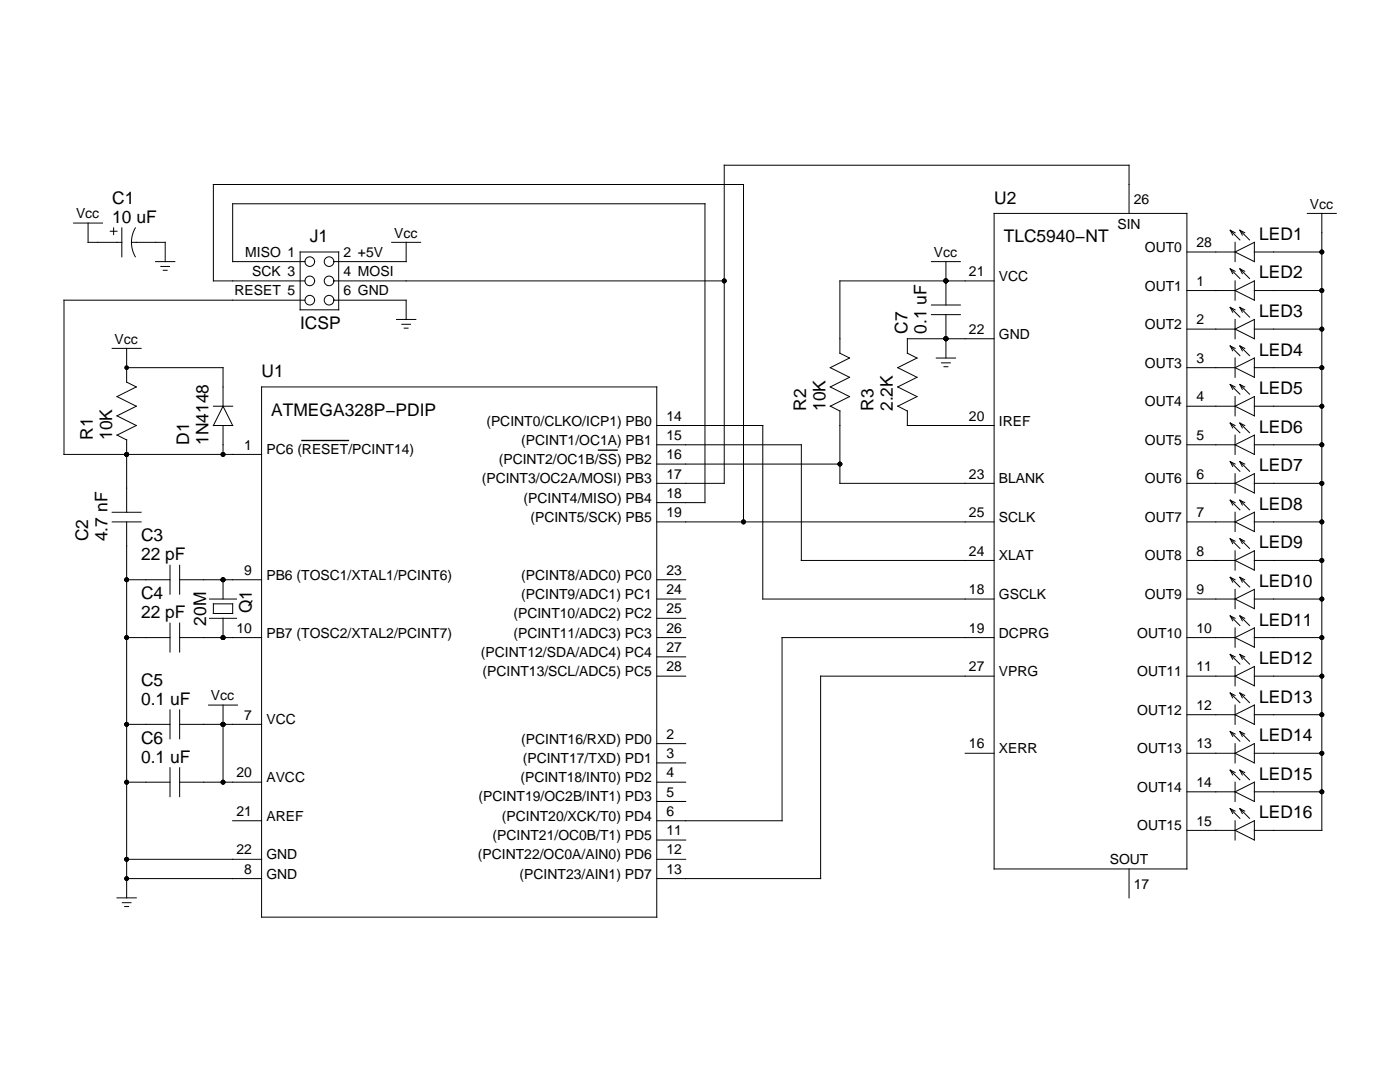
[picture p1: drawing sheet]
<svg xmlns="http://www.w3.org/2000/svg" width="279mm" height="216mm" viewBox="0 0 279 216" stroke-linecap="round" stroke-linejoin="round" font-family="sans-serif">
<g fill="none" stroke="#000" stroke-width=".2">
<path d="M14.7 44.5h5.8M17.6 44.5v3.9h6.7M22 46.1h1.4M22.7 45.5v1.3M24.3 45.5v5.7M26.2 48.4h6.8v3.8M27 45.5a5.8 5.8 0 0 0 0 5.7M31 52.2h3.9M32.1 53.2h1.7M32.6 53.9h.8M59.9 50.3h7.7v11.5h-7.7zM60.9 59.9h-48.1v30.8h39.4"/>
<path d="M60.9 52.2h-14.5v-11.5h94.3v59.6h-9.6M60.9 56.1h-18.3v-19.3h105.8v67.3M66.6 56.1h77.9M66.6 59.9h14.5v3.8M78.2 48.4h5.7M81.1 48.4v3.8h-14.5M185.9 52.2h5.8M188.8 52.2v8.7M198.4 56.1h-30.8v14.4l1.9 .9-3.8 2 3.8 1.9-3.8 1.9 3.8 1.9-3.8 2M198.4 42.6h38.5v130.8h-38.5zM225.3 42.6v-9.6h-80.8v63.4h-13.4M236.9 58h9.6"/>
<path d="M236.9 50.3h9.6M245.5 46l1.9 1.9M245.5 46l.5 .9M245.5 46l1 .4M245.5 53.6l1.9 2M245.5 53.6l.5 1M245.5 53.6l1 .5M246.5 50.3l3.8-1.9v3.8zM246.5 58l3.8-1.9v3.8zM246.5 48.4v3.8M246.5 56.1v3.8M247.4 46l2 1.9"/>
<path d="M247.4 46l.5 .9M247.4 46l1 .4M247.4 53.6l2 2M247.4 53.6l.5 1M247.4 53.6l1 .5M250.3 58h13.5M250.3 50.3h13.5M260.9 42.6h5.8M263.8 42.6v123.1h-13.5M22.4 69.5h5.8M25.3 69.5v6.7l1.9 1-3.8 1.9 3.8 2-3.8 1.9 3.8 1.9-3.8 1.9 1.9 1M25.3 73.4h19.2v7.7"/>
<path d="M52.2 77.2h78.9v105.8h-78.9zM79.1 63.7h3.9M80.2 64.7h1.7M80.7 65.5h.7M185.9 62.8h5.8M185.9 60.9h5.8M186.9 71.4h3.8M187.9 72.4h1.7M188.4 73.2h.8M188.8 62.8v8.6M198.4 67.6h-17.3v2.9l1.9 .9-3.8 2 3.8 1.9-3.8 1.9 3.8 1.9-3.8 2M236.9 73.4h9.6"/>
<path d="M236.9 65.7h9.6M245.5 61.3l1.9 2M245.5 61.3l.5 1M245.5 61.3l1 .5M245.5 69l1.9 2M245.5 69l.5 1M245.5 69l1 .5M245.5 76.7l1.9 2M245.5 76.7l.5 1M245.5 76.7l1 .5M246.5 65.7l3.8-2v3.9zM246.5 73.4l3.8-2v3.9z"/>
<path d="M246.5 63.7v3.9M246.5 71.4v3.9M246.5 79.1v3.9M247.4 61.3l2 2M247.4 61.3l.5 1M247.4 61.3l1 .5M247.4 69l2 2M247.4 69l.5 1M247.4 69l1 .5M247.4 76.7l2 2M247.4 76.7l.5 1M247.4 76.7l1 .5"/>
<path d="M250.3 73.4h13.5M250.3 65.7h13.5M25.3 87.8v14.4M42.6 81.1h3.8M44.5 84.9v5.8M44.5 81.1l1.9 3.8h-3.8zM131.1 84.9h21.1v34.6h46.2M131.1 88.8h28.8v23h38.5M131.1 92.6h36.5M165.7 81l1.9 1M167.6 82v14.4h30.8M179.2 81l1.9 1"/>
<path d="M181.1 82v2.9h17.3M236.9 96.4h9.6M236.9 88.8h9.6M236.9 81.1h9.6M245.5 84.4l1.9 1.9M245.5 84.4l.5 1M245.5 84.4l1 .5M245.5 92.1l1.9 1.9M245.5 92.1l.5 1M245.5 92.1l1 .5M245.5 99.8l1.9 1.9M245.5 99.8l.5 1"/>
<path d="M245.5 99.8l1 .5M246.5 81.1l3.8-2v3.9zM246.5 88.8l3.8-2v3.9zM246.5 96.4l3.8-1.9v3.9zM246.5 86.8v3.9M246.5 94.5v3.9M247.4 84.4l2 1.9M247.4 84.4l.5 1M247.4 84.4l1 .5M247.4 92.1l2 1.9M247.4 92.1l.5 1M247.4 92.1l1 .5"/>
<path d="M247.4 99.8l2 1.9M247.4 99.8l.5 1M247.4 99.8l1 .5M250.3 96.4h13.5M250.3 88.8h13.5M250.3 81.1h13.5M22.4 104.1h5.8M22.4 102.2h5.8M25.3 115.7h8.6M25.3 104.1v75.1M33.9 112.8v5.8M35.9 115.7h16.3"/>
<path d="M35.9 112.8v5.8M41.8 119.5h5.4M44.5 115.7v3.8M131.1 115.7h5.7M131.1 119.5h5.7M131.1 104.1h67.3M236.9 119.5h9.6M236.9 111.8h9.6M236.9 104.1h9.6M245.5 107.5l1.9 1.9M245.5 107.5l.5 1M245.5 107.5l1 .5"/>
<path d="M245.5 115.2l1.9 1.9M245.5 115.2l.5 1M245.5 115.2l1 .5M246.5 104.1l3.8-1.9v3.9zM246.5 111.8l3.8-1.9v3.9zM246.5 119.5l3.8-1.9v3.9zM246.5 102.2v3.9M246.5 109.9v3.9M246.5 117.6v3.9M247.4 107.5l2 1.9M247.4 107.5l.5 1M247.4 107.5l1 .5"/>
<path d="M247.4 115.2l2 1.9M247.4 115.2l.5 1M247.4 115.2l1 .5M250.3 119.5h13.5M250.3 111.8h13.5M250.3 104.1h13.5M25.3 127.2h8.6M33.9 124.3v5.8M35.9 127.2h16.3M35.9 124.3v5.8M41.8 123.4h5.4M42.6 120.5h3.8v1.9h-3.8z"/>
<path d="M44.5 123.4v3.8M131.1 127.2h5.7M131.1 134.9h5.7M131.1 123.4h5.7M131.1 131.1h5.7M198.4 127.2h-42.3v36.6h-25M198.4 134.9h-34.6v40.4h-32.7M236.9 127.2h9.6M236.9 134.9h9.6M245.5 122.9l1.9 1.9M245.5 122.9l.5 1M245.5 122.9l1 .5"/>
<path d="M245.5 130.6l1.9 1.9M245.5 130.6l.5 1M245.5 130.6l1 .5M245.5 138.3l1.9 1.9M245.5 138.3l.5 .9M245.5 138.3l1 .5M246.5 127.2l3.8-1.9v3.8zM246.5 134.9l3.8-1.9v3.8zM246.5 125.3v3.8M246.5 133v3.8M247.4 122.9l2 1.9M247.4 122.9l.5 1"/>
<path d="M247.4 122.9l1 .5M247.4 130.6l2 1.9M247.4 130.6l.5 1M247.4 130.6l1 .5M247.4 138.3l2 1.9M247.4 138.3l.5 .9M247.4 138.3l1 .5M250.3 127.2h13.5M250.3 134.9h13.5M25.3 144.5h8.6M25.3 156.1h8.6M33.9 141.7v5.7"/>
<path d="M33.9 153.2v5.8M35.9 141.7v5.7M35.9 153.2v5.8M35.9 144.5h16.3M35.9 156.1h16.3M41.6 140.7h5.8M44.5 140.7v15.4M131.1 156.1h5.7M131.1 148.4h5.7M131.1 152.2h5.7M131.1 159.9h5.7M192.6 150.3h5.8"/>
<path d="M236.9 158h9.6M236.9 150.3h9.6M236.9 142.6h9.6M245.5 146l1.9 1.9M245.5 146l.5 .9M245.5 146l1 .5M245.5 153.7l1.9 1.9M245.5 153.7l.5 .9M245.5 153.7l1 .5M246.5 142.6l3.8-1.9v3.8zM246.5 150.3l3.8-1.9v3.8zM246.5 158l3.8-1.9v3.8z"/>
<path d="M246.5 140.7v3.8M246.5 148.4v3.8M246.5 156.1v3.8M247.4 146l2 1.9M247.4 146l.5 .9M247.4 146l1 .5M247.4 153.7l2 1.9M247.4 153.7l.5 .9M247.4 153.7l1 .5M250.3 158h13.5M250.3 150.3h13.5M250.3 142.6h13.5"/>
<path d="M23.4 179.2h3.8M25.3 171.5h26.9M25.3 175.3h26.9M46.4 163.8h5.8M131.1 171.5h5.7M131.1 167.6h5.7M225.3 173.4v5.8M236.9 165.7h9.6M245.5 161.4l1.9 1.9M245.5 161.4l.5 .9M245.5 161.4l1 .4M246.5 165.7l3.8-1.9v3.8z"/>
<path d="M246.5 163.8v3.8M247.4 161.4l2 1.9M247.4 161.4l.5 .9M247.4 161.4l1 .4M24.4 180.1h1.7M24.9 180.9h.8"/>
<circle cx="61.8" cy="52.2" r=".96"/>
<circle cx="61.8" cy="59.9" r=".96"/>
<circle cx="61.8" cy="56.1" r=".96"/>
<circle cx="65.7" cy="52.2" r=".96"/>
<circle cx="65.7" cy="59.9" r=".96"/>
<circle cx="65.7" cy="56.1" r=".96"/>
</g>
<g fill="#000">
<circle cx="144.5" cy="56.1" r=".48"/>
<circle cx="188.8" cy="56.1" r=".48"/>
<circle cx="263.8" cy="58" r=".48"/>
<circle cx="263.8" cy="50.3" r=".48"/>
<circle cx="25.3" cy="73.4" r=".48"/>
<circle cx="188.8" cy="67.6" r=".48"/>
<circle cx="263.8" cy="65.7" r=".48"/>
<circle cx="263.8" cy="73.4" r=".48"/>
<circle cx="25.3" cy="90.7" r=".48"/>
<circle cx="44.5" cy="90.7" r=".48"/>
<circle cx="167.6" cy="92.6" r=".48"/>
<circle cx="263.8" cy="88.8" r=".48"/>
<circle cx="263.8" cy="81.1" r=".48"/>
<circle cx="263.8" cy="96.4" r=".48"/>
<circle cx="25.3" cy="115.7" r=".48"/>
<circle cx="44.5" cy="115.7" r=".48"/>
<circle cx="148.4" cy="104.1" r=".48"/>
<circle cx="263.8" cy="111.8" r=".48"/>
<circle cx="263.8" cy="104.1" r=".48"/>
<circle cx="263.8" cy="119.5" r=".48"/>
<circle cx="25.3" cy="127.2" r=".48"/>
<circle cx="44.5" cy="127.2" r=".48"/>
<circle cx="263.8" cy="134.9" r=".48"/>
<circle cx="263.8" cy="127.2" r=".48"/>
<circle cx="25.3" cy="144.5" r=".48"/>
<circle cx="25.3" cy="156.1" r=".48"/>
<circle cx="44.5" cy="144.5" r=".48"/>
<circle cx="44.5" cy="156.1" r=".48"/>
<circle cx="263.8" cy="158" r=".48"/>
<circle cx="263.8" cy="150.3" r=".48"/>
<circle cx="263.8" cy="142.6" r=".48"/>
<circle cx="25.3" cy="171.5" r=".48"/>
<circle cx="25.3" cy="175.3" r=".48"/>
</g>
<path d="M60.3 87.9h9.2M119.5 89.8h3.7" fill="none" stroke="#000" stroke-width=".28"/>
<g font-size="3.5">
<text x="22.4" y="40.7">C1</text>
<text x="198.4" y="40.7">U2</text>
<text x="22.4" y="44.5">10 uF</text>
<text x="251.3" y="47.9">LED1</text>
<text x="61.8" y="48.4">J1</text>
<text x="200.3" y="48.4">TLC5940−NT</text>
<text x="251.3" y="55.6">LED2</text>
<text x="59.9" y="65.7">ICSP</text>
<text x="251.3" y="63.3">LED3</text>
<text x="181.1" y="66.6" transform="rotate(-90 181.1 66.6)">C7</text>
<text x="184.9" y="66.6" transform="rotate(-90 184.9 66.6)">0.1 uF</text>
<text x="251.3" y="71">LED4</text>
<text x="52.2" y="75.3">U1</text>
<text x="54.1" y="83">ATMEGA328P−PDIP</text>
<text x="160.9" y="82" transform="rotate(-90 160.9 82)">R2</text>
<text x="164.7" y="82" transform="rotate(-90 164.7 82)">10K</text>
<text x="174.4" y="82" transform="rotate(-90 174.4 82)">R3</text>
<text x="178.2" y="82" transform="rotate(-90 178.2 82)">2.2K</text>
<text x="251.3" y="78.7">LED5</text>
<text x="18.5" y="87.8" transform="rotate(-90 18.5 87.8)">R1</text>
<text x="22.4" y="87.8" transform="rotate(-90 22.4 87.8)">10K</text>
<text x="37.8" y="88.8" transform="rotate(-90 37.8 88.8)">D1</text>
<text x="41.6" y="88.8" transform="rotate(-90 41.6 88.8)">1N4148</text>
<text x="251.3" y="86.3">LED6</text>
<text x="251.3" y="94">LED7</text>
<text x="251.3" y="101.7">LED8</text>
<text x="17.6" y="108" transform="rotate(-90 17.6 108)">C2</text>
<text x="21.4" y="108" transform="rotate(-90 21.4 108)">4.7 nF</text>
<text x="28.2" y="108">C3</text>
<text x="28.2" y="111.8">22 pF</text>
<text x="251.3" y="109.4">LED9</text>
<text x="28.2" y="119.5">C4</text>
<text x="251.3" y="117.1">LED10</text>
<text x="28.2" y="123.4">22 pF</text>
<text x="41.1" y="124.8" transform="rotate(-90 41.1 124.8)">20M</text>
<text x="50.3" y="122.4" transform="rotate(-90 50.3 122.4)">Q1</text>
<text x="251.3" y="124.8">LED11</text>
<text x="28.2" y="136.8">C5</text>
<text x="251.3" y="132.5">LED12</text>
<text x="28.2" y="140.7">0.1 uF</text>
<text x="251.3" y="140.2">LED13</text>
<text x="28.2" y="148.4">C6</text>
<text x="251.3" y="147.9">LED14</text>
<text x="28.2" y="152.2">0.1 uF</text>
<text x="251.3" y="155.6">LED15</text>
<text x="251.3" y="163.3">LED16</text>
</g>
<g font-size="2.8">
<text x="226.3" y="40.7">26</text>
<text x="261.4" y="41.6">Vcc</text>
<text x="15.2" y="43.5">Vcc</text>
<text x="78.7" y="47.4">Vcc</text>
<text x="223" y="45.6">SIN</text>
<text x="48.9" y="51.2">MISO 1</text>
<text x="68.6" y="51.2">2 +5V</text>
<text x="186.4" y="51.2">Vcc</text>
<text x="228.5" y="50.3">OUT0</text>
<text x="238.8" y="49.3">28</text>
<text x="46.8" y="58.9">RESET 5</text>
<text x="50.3" y="55.1">SCK 3</text>
<text x="68.6" y="55.1">4 MOSI</text>
<text x="68.6" y="58.9">6 GND</text>
<text x="193.4" y="55.1">21</text>
<text x="199.4" y="56.1">VCC</text>
<text x="228.5" y="58">OUT1</text>
<text x="238.8" y="57">1</text>
<text x="228.5" y="65.7">OUT2</text>
<text x="238.8" y="64.7">2</text>
<text x="22.9" y="68.6">Vcc</text>
<text x="193.4" y="66.6">22</text>
<text x="199.4" y="67.6">GND</text>
<text x="228.5" y="73.4">OUT3</text>
<text x="238.8" y="72.4">3</text>
<text x="133" y="83.9">14</text>
<text x="193.4" y="83.9">20</text>
<text x="228.5" y="81.1">OUT4</text>
<text x="238.8" y="80.1">4</text>
<text x="48.7" y="89.7">1</text>
<text x="97.1" y="84.9">(PCINT0/CLKO/ICP1) PB0</text>
<text x="104" y="88.8">(PCINT1/OC1A) PB1</text>
<text x="133" y="87.8">15</text>
<text x="199.4" y="84.9">IREF</text>
<text x="228.5" y="88.8">OUT5</text>
<text x="238.8" y="87.8">5</text>
<text x="53.2" y="90.7">PC6 (RESET/PCINT14)</text>
<text x="99.5" y="92.6">(PCINT2/OC1B/SS) PB2</text>
<text x="133" y="91.6">16</text>
<text x="133" y="95.5">17</text>
<text x="193.4" y="95.5">23</text>
<text x="238.8" y="95.5">6</text>
<text x="96.1" y="96.4">(PCINT3/OC2A/MOSI) PB3</text>
<text x="104.5" y="100.3">(PCINT4/MISO) PB4</text>
<text x="133" y="99.3">18</text>
<text x="199.4" y="96.4">BLANK</text>
<text x="228.5" y="96.4">OUT6</text>
<text x="105.9" y="104.1">(PCINT5/SCK) PB5</text>
<text x="133" y="103.2">19</text>
<text x="193.4" y="103.2">25</text>
<text x="199.4" y="104.1">SCLK</text>
<text x="228.5" y="104.1">OUT7</text>
<text x="238.8" y="103.2">7</text>
<text x="193.4" y="110.9">24</text>
<text x="199.4" y="111.8">XLAT</text>
<text x="228.5" y="111.8">OUT8</text>
<text x="238.8" y="110.9">8</text>
<text x="48.7" y="114.7">9</text>
<text x="53.2" y="115.7">PB6 (TOSC1/XTAL1/PCINT6)</text>
<text x="104" y="115.7">(PCINT8/ADC0) PC0</text>
<text x="104" y="119.5">(PCINT9/ADC1) PC1</text>
<text x="133" y="114.7">23</text>
<text x="133" y="118.6">24</text>
<text x="193.4" y="118.6">18</text>
<text x="199.4" y="119.5">GSCLK</text>
<text x="228.5" y="119.5">OUT9</text>
<text x="238.8" y="118.6">9</text>
<text x="102.5" y="123.4">(PCINT10/ADC2) PC2</text>
<text x="133" y="122.4">25</text>
<text x="47.2" y="126.3">10</text>
<text x="53.2" y="127.2">PB7 (TOSC2/XTAL2/PCINT7)</text>
<text x="96" y="131.1">(PCINT12/SDA/ADC4) PC4</text>
<text x="102.5" y="127.2">(PCINT11/ADC3) PC3</text>
<text x="133" y="126.3">26</text>
<text x="133" y="130.1">27</text>
<text x="193.4" y="126.3">19</text>
<text x="199.4" y="127.2">DCPRG</text>
<text x="227" y="127.2">OUT10</text>
<text x="238.8" y="126.3">10</text>
<text x="96.3" y="134.9">(PCINT13/SCL/ADC5) PC5</text>
<text x="133" y="134">28</text>
<text x="193.4" y="134">27</text>
<text x="199.4" y="134.9">VPRG</text>
<text x="227" y="134.9">OUT11</text>
<text x="238.8" y="134">11</text>
<text x="42.1" y="139.7">Vcc</text>
<text x="48.7" y="143.6">7</text>
<text x="227" y="142.6">OUT12</text>
<text x="238.8" y="141.7">12</text>
<text x="53.2" y="144.5">VCC</text>
<text x="104" y="148.4">(PCINT16/RXD) PD0</text>
<text x="133" y="147.4">2</text>
<text x="193.4" y="149.3">16</text>
<text x="238.8" y="149.3">13</text>
<text x="47.2" y="155.1">20</text>
<text x="104.3" y="152.2">(PCINT17/TXD) PD1</text>
<text x="133" y="151.3">3</text>
<text x="133" y="155.1">4</text>
<text x="199.4" y="150.3">XERR</text>
<text x="227" y="150.3">OUT13</text>
<text x="53.2" y="156.1">AVCC</text>
<text x="95.5" y="159.9">(PCINT19/OC2B/INT1) PD3</text>
<text x="103.9" y="156.1">(PCINT18/INT0) PD2</text>
<text x="133" y="159">5</text>
<text x="227" y="158">OUT14</text>
<text x="238.8" y="157">14</text>
<text x="47.2" y="162.8">21</text>
<text x="53.2" y="163.8">AREF</text>
<text x="98.3" y="167.6">(PCINT21/OC0B/T1) PD5</text>
<text x="100.2" y="163.8">(PCINT20/XCK/T0) PD4</text>
<text x="133" y="162.8">6</text>
<text x="133" y="166.7">11</text>
<text x="227" y="165.7">OUT15</text>
<text x="238.8" y="164.7">15</text>
<text x="47.2" y="170.5">22</text>
<text x="53.2" y="171.5">GND</text>
<text x="95.4" y="171.5">(PCINT22/OC0A/AIN0) PD6</text>
<text x="133" y="170.5">12</text>
<text x="221.5" y="172.4">SOUT</text>
<text x="48.7" y="174.4">8</text>
<text x="53.2" y="175.3">GND</text>
<text x="103.7" y="175.3">(PCINT23/AIN1) PD7</text>
<text x="133" y="174.4">13</text>
<text x="226.3" y="177.3">17</text>
</g>
</svg>
